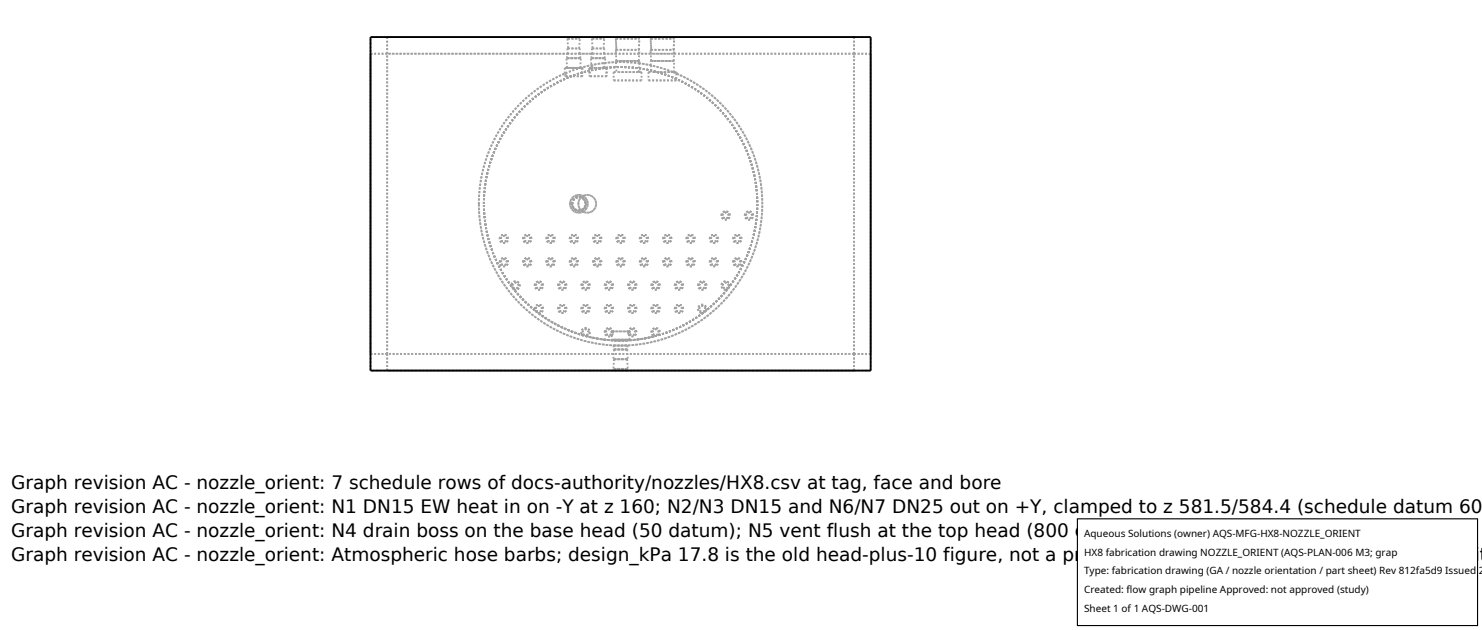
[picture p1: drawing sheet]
<svg xmlns="http://www.w3.org/2000/svg" width="212mm" height="90mm" viewBox="0 0 212 90" stroke-linecap="round" stroke-linejoin="round" font-family="sans-serif">
<g fill="none" stroke="#a0a0a0" stroke-width=".26" stroke-dasharray=".3 .3" stroke-linecap="butt">
<path d="M52.9 7.7v42.8M52.9 7.7h2.4M55.3 7.7h-2.4M55.3 7.7v-2.4M80.7 9.7h2.2M80.7 10.9h.1M80.7 9.7v1.2M80.8 10.9h2.3M80.8 10.5v.4M80.8 10.5l2.1-.8M80.9 8.3h2.1M81 7.7h.1"/>
<path d="M81 8.3v-.6M81 8.3h1.9M81 9.7h1.9M81 9.7l-.1-1.4M81 6.9l.1 .8M81 6.9h.1M81 5.5l.1 1.4M81 5.5h.1M81 5.5h1.8M81 6.9h1.8M81.1 7.7h-25.8M81.1 5.3v.2"/>
<path d="M81.1 5.3h-25.8M81.1 5.5h1.6M81.1 5.3h1.6M81.1 6.9h1.6M82.7 5.3v.2M82.7 5.5h.1M82.7 6.9l.1-1.4M82.7 6.9h.1M82.8 7.7h.1M82.8 7.7v-.8M82.9 8.3h-1.9M82.9 9.7h-1.9"/>
<path d="M82.9 8.3v-.6M82.9 9.7l.1-1.4M82.9 9.7h.2M82.9 9.7l1.7-.4M82.9 7.7h-1.9M83 8.3h-2.1M83.1 9.7h.1M83.1 9.7v1.2M83.1 10.9h.1M83.2 9.7h-2.5M83.2 10.9h-2.5M83.2 9.7v1.2"/>
<path d="M84.2 10.9h.1M84.2 9.7h.1M84.2 9.7v1.2M84.3 10.9h2.3M84.3 9.7v1.2M84.3 9.7h.3M84.4 8.3h2M84.4 7.7h.2M84.5 9.7h.1M84.5 9.7l-.1-1.4M84.5 8.3h1.9M84.5 8.3l-.1-.6"/>
<path d="M84.5 6.9l.1 .8M84.5 6.9h.1M84.5 5.5l.1 1.4M84.5 5.5h.1M84.5 5.5h1.8M84.5 6.9h1.8M84.6 7.7h-1.8M84.6 9.3v.4M84.6 5.3v.2M84.6 5.3h-1.9M84.6 5.5h1.6M84.6 5.3h1.6"/>
<path d="M84.6 6.9h1.6M86.2 9.7l.1-.7M86.2 9.7h.4M86.2 9.7h.2M86.2 5.3v.2M86.2 5.5h.1M86.2 6.9l.1-1.4M86.2 6.9h.1M86.3 7.7h.1M86.3 7.7v-.8M86.3 9l1.7-.1M86.3 9l-1.7 .3"/>
<path d="M86.4 9.7h-1.9M86.4 8.3h-1.9M86.4 9.7v-1.4M86.4 8.3v-.6M86.4 7.7h-2M86.4 8.3h-2M86.6 9.7v1.2M86.6 10.9h.1M86.6 9.7h.1M86.7 10.9h-2.5M86.7 9.7h-2.5M86.7 9.7v1.2"/>
<path d="M87.6 11.5h4M87.6 10.3v1.2M87.6 10.3h.4M87.9 8.7h3.4M87.9 5.5h3.4M87.9 7.1h3.4M88 8.9l-.1-.2M88 7.1v.6M88 5.5v1.6M88 5.5h-.1M88 7.1h-.1M88 8.9v1.4"/>
<path d="M88 7.7h-1.7M88 8.7h3.2M88 5.5h3.2M88 5.3h3.2M88 7.1h3.2M88 8.7l-.1-1.6M88 5.3v.2M88 7.1l-.1-1.6M88 5.3h-1.8M91.2 10.3l.1-1.3M91.2 10.3h.4M91.2 10.3h-3.2"/>
<path d="M91.2 5.3v.2M91.2 5.5h.1M91.2 7.1l.1-1.6M91.2 7.1h.1M91.2 8.7h-3.2M91.2 8.7l.1-1.6M91.3 7.7h-3.3M91.3 7.7v-.6M91.3 9l1.7 .3M91.3 9l-3.3-.1M91.3 9v-.3M91.3 8.7h-3.4"/>
<path d="M91.6 10.3v1.2M91.6 11.5h-4M91.6 10.3h-4M92.6 11.5h4M92.6 10.3v1.2M92.6 10.3h.4M92.9 8.7h3.4M92.9 5.5h3.4M92.9 7.1h3.4M92.9 7.1l.1 .6M92.9 7.1h.1M92.9 5.5l.1 1.6"/>
<path d="M92.9 5.5h.1M93 9.3l-.1-.6M93 7.7h-1.7M93 9.3v1M93 8.7h3.2M93 5.5h3.2M93 5.3h3.2M93 7.1h3.2M93 8.7l-.1-1.6M93 5.3v.2M93 7.1l-.1-1.6M93 5.3h-1.8"/>
<path d="M96.1 10.3l-3.1-1M96.1 10.3h.1M96.1 10.3h.5M96.1 10.3l.5 .2M96.2 5.3v.2M96.2 5.5h.1M96.2 7.1l.1-1.6M96.2 7.1h.1M96.2 10.3h-3.2M96.2 8.7h-3.2M96.2 10.3l.1-1.6M96.2 8.7l.1-1.6"/>
<path d="M96.3 7.7h-3.3M96.3 7.7v-.6M96.3 8.7h-3.4M96.6 10.5l2.4 1.2 2.3 1.7 2.1 1.8 1.7 2.1 1.4 2.3 1.1 2.4 .8 2.7 .4 2.6 .1 2.6-.3 2.8-.7 2.6-1 2.5-1.4 2.4-1.7 2.3-1.8 1.8-2.2 1.7-2.3 1.3-2.7 1.1-2.7 .6-2.6 .3h-2.7l-2.6-.4-2.6-.8-2.6-1.2-2.2-1.4-2.1-1.7-1.9-2.1-1.5-2.2-1.3-2.4-.9-2.6-.5-2.6-.2-2.8M96.6 10.5v1M96.6 11.5h-4M96.6 10.3h-4M96.6 10.3v.2M122 7.7h-25.7M122 7.7h-66.7M122 7.7v-2.4M122 5.3h-25.8"/>
<path d="M122 7.7h2.4M122 5.3h-66.7M124.4 7.7v42.8M124.4 7.7h-2.4M124.4 5.3h-71.5M68.4 29.1l.2-2.9 .6-2.8 1.1-2.9 1.5-2.6 1.8-2.3 2.1-2.1 2.4-1.7 2.7-1.3M68.4 29.1l.1 1.8 .3 2.1 .4 1.9 .7 1.9 .9 1.9 1 1.7 1.2 1.5 1.3 1.5 1.4 1.3 1.7 1.2 1.6 1 1.8 .9 2 .7 1.7 .4 1.9 .3 2.1 .1h1.9l2.1-.3 1.9-.5 1.9-.7 1.9-.9 1.7-1 1.6-1.1 1.4-1.3 1.3-1.5 1.3-1.6 1-1.7 .8-1.8 .7-1.9 .4-1.8 .4-1.9 .1-2.1-.1-1.9-.3-2.1-.5-1.8-.7-2-.8-1.9-1-1.7-1.2-1.5-1.3-1.5-1.4-1.3-1.7-1.2-1.7-1-1.7-.9-2-.7-1.7-.4-1.9-.3-2.1-.1h-2l-2 .3-1.9 .5-2 .7-1.9 .9-1.6 1-1.6 1.1-1.4 1.3-1.3 1.5-1.3 1.6-1 1.7-.9 1.9-.7 2-.4 1.8-.3 2.1-.1 1.8M69.1 29.1l.1-1.9 .3-1.9 .5-2 .7-1.9 .8-1.7 1-1.6 1.2-1.5 1.3-1.4 1.4-1.3 1.5-1.1 1.7-1 1.7-.8 1.8-.6 1.9-.5 1.7-.2 1.9-.1 1.9 .1 1.9 .2 2 .6 1.9 .7 1.7 .8 1.7 1 1.5 1.1 1.4 1.3 1.3 1.5 1.1 1.5 .9 1.7 .8 1.7 .7 1.8 .4 1.8 .3 1.8 .1 1.9-.1 1.9-.3 1.8-.4 1.8-.7 1.8-.8 1.8-.9 1.6-1.1 1.5-1.3 1.5-1.4 1.3-1.5 1.1-1.7 1-1.7 .9-1.9 .7-2 .5-1.9 .2-1.9 .1-1.9-.1-1.7-.2-1.9-.5-1.8-.6-1.7-.8-1.7-1-1.5-1.1-1.4-1.2-1.3-1.4-1.2-1.6-1-1.6-.8-1.7-.7-1.9-.5-2-.3-1.9-.1-1.9M69.1 29.1l.1-2.3 .5-2.3 .7-2.3 .9-2.1 1.2-2 1.4-1.8 1.6-1.6 1.8-1.5 1.8-1.1 2.2-1.1 2.3-.8 2.2-.4 2.3-.2h2.1l2.6 .4 2.1 .6 2.1 .9 2 1 1.8 1.4 1.8 1.5 1.6 1.9 1.3 1.9 1 1.9 .8 2.2 .5 2.1 .3 2.4v2.3l-.2 2.2-.5 2.3-.9 2.4-1 1.9-1.3 2M71.4 37.4l.1-.4 .5-.2 .4 .2 .2 .4-.2 .4-.4 .2-.4-.1-.2-.5M71.4 34.1l.2-.4 .4-.2 .4 .2 .2 .4-.2 .4-.4 .2-.4-.2-.2-.4M71.6 34.1l.1-.3 .3-.1 .3 .1 .1 .3-.1 .3-.3 .1-.3-.1-.1-.3"/>
<path d="M71.6 37.4l.1-.2 .2-.2 .3 .1 .2 .3-.1 .3-.3 .2-.3-.2-.1-.3M74.7 37.4l.2-.4 .4-.2 .4 .2 .2 .4-.2 .4-.4 .2-.4-.1-.2-.5M74.7 34.1l.2-.4 .4-.2 .4 .2 .2 .4-.2 .4-.4 .2-.4-.2-.2-.4M74.9 34.1l.1-.3 .3-.1 .3 .1 .1 .3-.1 .3-.3 .1-.3-.1-.1-.3M74.9 37.4l.1-.2 .3-.2 .3 .1 .1 .3-.1 .3-.3 .2-.3-.1-.1-.4M78 37.4l.2-.4 .4-.2 .5 .2 .1 .4-.1 .4-.5 .2-.4-.1-.2-.5M78 34.1l.2-.4 .4-.2 .5 .2 .1 .4-.1 .4-.5 .2-.4-.2-.2-.4M78.2 34.1l.1-.3 .3-.1 .3 .1 .2 .3-.2 .3-.2 .1-.4-.1-.1-.3M78.2 37.4l.1-.2 .3-.2 .3 .1 .2 .3-.2 .3-.2 .2-.3-.1-.2-.4M81.4 37.4l.1-.4 .5-.2 .4 .2 .2 .4-.2 .4-.4 .2-.4-.1-.2-.5M81.4 34.1l.2-.4 .4-.2 .4 .2 .2 .4-.2 .4-.4 .2-.4-.2-.2-.4M81.4 29.1l.1 .5 .3 .4 .4 .3 .5 .1 .5-.1 .4-.3 .2-.4 .2-.5-.1-.4-.3-.5-.4-.3-.5-.1-.5 .1-.4 .3-.3 .4-.1 .5"/>
<path d="M81.4 29.1l.1-.5 .3-.4 .4-.3 .5-.1 .5 .1 .4 .3 .2 .4 .2 .5-.1 .4-.3 .5-.4 .3-.5 .1-.5-.1-.4-.3-.3-.4-.1-.5M81.6 34.1l.1-.3 .3-.1 .2 .1 .2 .3-.1 .3-.3 .1-.3-.1-.1-.3M81.6 37.4l.1-.2 .2-.2 .3 .1 .2 .3-.1 .3-.3 .2-.3-.2-.1-.3M81.7 29.1v-.4l.3-.3 .3-.3h.4l.7 .2 .2 .4 .1 .4-.1 .4-.2 .3-.3 .2-.4 .1h-.4l-.3-.2-.3-.4v-.4M81.7 29.1l.3-.7 .3-.2 .3-.1 .4 .1 .4 .2 .2 .3 .1 .4-.1 .4-.2 .3-.3 .2-.4 .1-.3-.1-.4-.2-.2-.3-.1-.4M81.7 29.1l.3-.6 .3-.3h.4h.3l.3 .2 .2 .3 .1 .4-.2 .7-.4 .2h-.3h-.4l-.3-.2-.2-.3-.1-.4M82.6 29.1l.1-.5 .3-.4 .4-.3 .5-.1 .5 .1 .4 .3 .2 .4 .1 .5v.4l-.3 .5-.4 .3-.5 .1-.5-.1-.4-.3-.3-.4-.1-.5M82.6 29.1l.1 .5 .3 .4 .4 .3 .5 .1 .5-.1 .4-.3 .2-.4 .1-.5v-.4l-.3-.5-.4-.3-.5-.1-.5 .1-.4 .3-.3 .4-.1 .5M84.7 37.4l.2-.4 .4-.2 .4 .2 .2 .4-.2 .4-.4 .2-.4-.1-.2-.5M84.7 34.1l.2-.4 .4-.2 .4 .2 .2 .4-.2 .4-.4 .2-.4-.2-.2-.4M84.9 34.1l.1-.3 .3-.1 .3 .1 .1 .3-.1 .3-.3 .1-.3-.1-.1-.3M84.9 37.4l.1-.2 .3-.2 .3 .1 .1 .3-.1 .3-.3 .2-.3-.2-.1-.3"/>
<path d="M88 37.4l.2-.4 .4-.2 .4 .2 .2 .4-.1 .4-.5 .2-.4-.1-.2-.5M88 34.1l.2-.4 .4-.2 .5 .2 .1 .4-.1 .4-.5 .2-.4-.2-.2-.4M88.2 34.1l.1-.3 .3-.1 .3 .1 .2 .3-.1 .3-.3 .1-.4-.1-.1-.3M88.2 37.4l.1-.2 .3-.2 .3 .1 .2 .3-.1 .3-.3 .2-.4-.2-.1-.3M91.4 37.4l.1-.4 .5-.2 .4 .2 .2 .4-.2 .4-.4 .2-.4-.1-.2-.5M91.4 34.1l.2-.4 .4-.2 .4 .2 .2 .4-.2 .4-.4 .2-.4-.2-.2-.4M91.6 34.1l.1-.3 .3-.1 .3 .1 .1 .3-.1 .3-.3 .1-.3-.1-.1-.3M91.6 37.4l.1-.2 .2-.2 .4 .1 .1 .3-.1 .3-.3 .2-.3-.1-.1-.4M94.7 37.4l.2-.4 .4-.2 .4 .2 .2 .4-.2 .4-.4 .2-.4-.1-.2-.5M94.7 34.1l.2-.4 .4-.2 .4 .2 .2 .4-.2 .4-.4 .2-.4-.2-.2-.4M94.9 34.1l.1-.3 .3-.1 .3 .1 .1 .3-.1 .3-.3 .1-.3-.1-.1-.3M94.9 37.4l.1-.2 .3-.2 .3 .1 .1 .3-.1 .3-.3 .2-.3-.1-.1-.4"/>
<path d="M98 37.4l.2-.4 .4-.2 .4 .2 .2 .4-.1 .4-.5 .2-.4-.1-.2-.5M98 34.1l.2-.4 .4-.2 .5 .2 .1 .4-.1 .4-.5 .2-.4-.2-.2-.4M98.2 34.1l.1-.3 .3-.1 .3 .1 .2 .3-.1 .3-.3 .1-.4-.1-.1-.3M98.2 37.4l.1-.2 .3-.2 .3 .1 .2 .3-.2 .3-.2 .2-.4-.2-.1-.3M101.4 37.4l.1-.4 .5-.2 .4 .2 .2 .4-.2 .4-.4 .2-.4-.1-.2-.5M101.4 34.1l.2-.4 .4-.2 .4 .2 .2 .4-.2 .4-.4 .2-.4-.2-.2-.4M101.6 34.1l.1-.3 .3-.1 .3 .1 .1 .3-.1 .3-.3 .1-.3-.1-.1-.3M101.6 37.4l.1-.2 .2-.2 .3 .1 .2 .3-.1 .3-.3 .2-.3-.2-.1-.3M103 30.8l.2-.4 .4-.2 .4 .1 .2 .4-.1 .5-.5 .2-.4-.2-.2-.4M103.2 30.8l.1-.3 .3-.1 .3 .1 .2 .3-.1 .2-.3 .2-.3-.1-.2-.3M104.7 37.4l.2-.4 .4-.2 .4 .2 .2 .4-.2 .4-.4 .2-.4-.1-.2-.5M104.7 34.1l.2-.4 .4-.2 .4 .2 .2 .4-.2 .4-.4 .2-.4-.2-.2-.4"/>
<path d="M104.9 34.1l.1-.3 .3-.1 .3 .1 .1 .3-.1 .3-.3 .1-.3-.1-.1-.3M104.9 37.4l.1-.2 .3-.2 .3 .1 .1 .3-.1 .3-.3 .2-.3-.2-.1-.3M106.4 30.8l.1-.4 .4-.2 .5 .1 .2 .5-.2 .4-.4 .2-.4-.2-.2-.4M106.6 30.8l.1-.3 .3-.1 .2 .1 .2 .3-.1 .2-.3 .2-.3-.1-.1-.3M52.9 50.5h2.4M52.9 52.9v-47.6M52.9 50.5v-42.8M55.3 50.5v-42.8M55.3 50.5h-2.4M55.3 52.9v-2.4M73 40.9l.4 .4M73 40.9l-1.6-2.6-1.3-2.9-.7-3.1-.3-3.2"/>
<path d="M73.2 40.8l.1-.3 .4-.1 .2 .1 .2 .3-.2 .3-.3 .1-.3-.1-.1-.3M73.4 41.3l.4 .1 .3-.3 .1-.3-.1-.4-.3-.2h-.4l-.3 .3-.1 .4M76.4 40.8l.1-.4 .5-.2 .4 .1 .2 .5-.2 .4-.4 .2-.5-.2-.1-.4M76.4 44.3l.5 .4M76.4 44.3l-1.7-1.5-1.3-1.5M76.5 44.1l.2-.3 .3-.1 .3 .1 .1 .3-.1 .3-.3 .1-.3-.1-.2-.3M76.5 40.8l.2-.3 .3-.1 .3 .1 .1 .3-.1 .3-.3 .1-.3-.1-.2-.3M76.9 44.7l.3-.1 .3-.3v-.4l-.2-.3-.3-.1-.4 .1-.2 .4v.3M79.7 44.1l.2-.4 .4-.2 .4 .2 .2 .4-.2 .4-.4 .2-.4-.2-.2-.4M79.7 40.8l.2-.5 .4-.1 .4 .2 .2 .4-.2 .4-.4 .2-.4-.2-.2-.4M79.9 40.8l.1-.3 .3-.1 .3 .1 .1 .3-.1 .3-.3 .1-.3-.1-.1-.3M79.9 44.1l.1-.3 .3-.1 .3 .1 .1 .3-.1 .3-.3 .1-.3-.1-.1-.3"/>
<path d="M83 44.1l.2-.4 .4-.2 .5 .2 .1 .4-.2 .4-.4 .2-.4-.2-.2-.4M83 40.8l.2-.5 .4-.1 .5 .2 .1 .4-.1 .4-.5 .2-.4-.2-.2-.4M83.2 47.9l.6 .1M83.2 47.9l-1.6-.6-1.8-.8-1.5-.8-1.4-1M83.2 47.4l.1-.2 .3-.2 .3 .1 .2 .3-.1 .3-.3 .2-.4-.2-.1-.3M83.2 40.8l.1-.3 .3-.1 .3 .1 .2 .3-.2 .3-.3 .1-.3-.1-.1-.3M83.2 44.1l.1-.3 .3-.1 .3 .1 .2 .3-.2 .3-.3 .1-.3-.1-.1-.3M83.8 48l.3-.2 .1-.3-.1-.4-.3-.2h-.4l-.3 .2-.1 .4 .2 .4M86.4 47.4l.1-.4 .4-.2 .5 .2 .2 .4-.2 .4-.4 .2-.4-.1-.2-.5M86.4 44.1l.2-.4 .4-.2 .4 .2 .2 .4-.2 .4-.5 .2-.4-.2-.1-.4M86.4 40.8l.2-.5 .4-.1 .4 .2 .2 .4-.2 .4-.4 .2-.4-.2-.2-.4M86.6 47.4l.1-.2 .3-.2 .3 .1 .1 .3-.1 .3-.3 .2-.3-.1-.1-.4"/>
<path d="M86.6 40.8l.1-.3 .2-.1 .4 .1 .1 .3-.1 .3-.3 .1-.3-.1-.1-.3M86.6 44.1l.1-.3 .2-.1 .4 .1 .1 .3-.1 .3-.3 .1-.3-.1-.1-.3M87.4 48.5h2.5M87.4 47.9v.6M87.4 47.3v.3M87.4 47.6v-.3M87.6 47.3l-.1 .3-.1 .3M87.6 47.3h2.1M87.6 49.9h2.1M87.6 51.3h2.1M87.6 52.7h2.1M87.6 49.3h2"/>
<path d="M87.6 49.3v.6M87.7 48.6h1.9M87.7 49.9h1.9M87.7 49.9l-.1 1.4M87.7 51.3h1.9M87.7 51.3l-.1 1.4M87.7 52.7h1.9M87.7 52.7v.2M87.7 52.9h1.9M87.7 48.5v.1M87.7 48.5h1.9M89.6 49.9h-1.9"/>
<path d="M89.6 51.3h-1.9M89.6 52.7h-1.9M89.6 52.9h-1.9M89.6 48.5h-1.9M89.6 49.9l.1 1.4M89.6 51.3l.1 1.4M89.6 52.9v-.2M89.6 48.5v.1M89.6 48.6h-1.9M89.6 49.3h-2M89.6 49.3l.1 .6M89.7 49.9h-2.1"/>
<path d="M89.7 51.3h-2.1M89.7 52.7h-2.1M89.7 47.4v-.1M89.7 47.4l.2 .5M89.7 47.4l.2-.4 .4-.2 .4 .2 .2 .4-.2 .4-.4 .2-.4-.1-.2-.5M89.7 44.1l.2-.4 .4-.2 .4 .2 .2 .4-.2 .4-.4 .2-.4-.2-.2-.4M89.7 40.8l.2-.4 .4-.2 .4 .1 .2 .5-.2 .4-.4 .2-.4-.2-.2-.4M89.7 47.3h-2.1M89.9 47.4l.1-.3 .3-.1 .3 .1 .1 .3-.1 .3-.3 .2-.3-.2-.1-.3M89.9 47.4v.2M89.9 47.4v-.1M89.9 40.8l.1-.3 .3-.1 .3 .1 .1 .3-.1 .3-.3 .1-.3-.1-.1-.3"/>
<path d="M89.9 44.1l.1-.3 .3-.1 .3 .1 .1 .3-.1 .3-.3 .1-.3-.1-.1-.3M89.9 48.5h-2.5M89.9 47.9l-.2-.5M89.9 47.6v-.2M89.9 48.5v-.6M89.9 47.6v-.3M93 44.1l.2-.4 .4-.2 .4 .2 .2 .4-.1 .4-.4 .2-.5-.2-.2-.4M93 40.8l.2-.4 .4-.2 .4 .1 .2 .5-.1 .4-.5 .2-.4-.2-.2-.4M93.2 47.4l.1-.2 .3-.2 .3 .2 .2 .2-.2 .3-.2 .2-.4-.2-.1-.3M93.2 40.8l.1-.3 .4-.1 .2 .1 .2 .3-.2 .3-.3 .1-.3-.1-.1-.3M93.2 44.1l.1-.3 .4-.1 .2 .1 .2 .3-.2 .3-.3 .1-.3-.1-.1-.3M93.5 48l.6-.1"/>
<path d="M93.5 48l-2.4 .5-2.5 .1-2.4-.1-2.4-.5M94.1 47.9l.1-.4v-.4l-.3-.2h-.4l-.3 .2-.2 .4 .2 .3 .3 .2M96.4 44.1l.2-.4 .4-.2 .4 .2 .2 .4-.2 .4-.5 .2-.4-.2-.1-.4M96.4 40.8l.2-.5 .4-.1 .4 .2 .2 .4-.2 .4-.4 .2-.4-.2-.2-.4M96.6 40.8l.1-.3 .3-.1 .3 .1 .1 .3-.1 .3-.3 .1-.3-.1-.1-.3M96.6 44.1l.1-.3 .3-.1 .3 .1 .1 .3-.1 .3-.3 .1-.3-.1-.1-.3M99.7 40.8l.2-.5 .4-.1 .4 .2 .2 .4-.2 .4-.4 .2-.4-.2-.2-.4M99.9 44.1l.1-.3 .3-.1 .3 .1 .1 .3-.1 .3-.3 .1-.3-.1-.1-.3M99.9 40.8l.1-.3 .3-.1 .3 .1 .1 .3-.1 .3-.3 .1-.3-.1-.1-.3M100.4 44.7l.5-.4M100.4 44.7l-1.4 1-1.6 .8-1.7 .8-1.6 .6M100.9 44.3v-.3l-.2-.4-.4-.1-.4 .1-.2 .3 .1 .4 .2 .3 .4 .1"/>
<path d="M103.2 40.8l.2-.3 .2-.1 .3 .1 .2 .3-.2 .3-.3 .1-.3-.1-.1-.3M103.9 41.3l.3-.4M103.9 41.3l-1.4 1.5-1.6 1.5M104.2 40.9v-.4l-.3-.3h-.4l-.3 .2-.2 .4 .2 .3 .3 .3 .4-.1M122 50.5v-42.8M122 52.9v-2.4M122 50.5h-66.7M122 52.9h-66.7M122 50.5h2.4M124.4 52.9v-47.6M124.4 50.5v-42.8M124.4 50.5h-2.4"/>
<path d="M124.4 52.9h-71.5"/>
</g>
<path d="M52.9 5.3h71.5v47.6h-71.5z" fill="none" stroke="#000" stroke-width=".26"/>
<path d="M153.9 74.1h57.1v15.2h-57.1z" fill="#fff" stroke="#000" stroke-width=".16"/>
<g font-size="2.6">
<text x="1.6" y="69.8">Graph revision AC - nozzle_orient: 7 schedule rows of docs-authority/nozzles/HX8.csv at tag, face and bore</text>
<text x="1.6" y="73.3">Graph revision AC - nozzle_orient: N1 DN15 EW heat in on -Y at z 160; N2/N3 DN15 and N6/N7 DN25 out on +Y, clamped to z 581.5/584.4 (schedule datum 60</text>
<text x="1.6" y="76.7">Graph revision AC - nozzle_orient: N4 drain boss on the base head (50 datum); N5 vent flush at the top head (800 datum predates the 600 box - hold, W12)</text>
<text x="1.6" y="80.2">Graph revision AC - nozzle_orient: Atmospheric hose barbs; design_kPa 17.8 is the old head-plus-10 figure, not a pressure rating (duty section 4); per-tag posit</text>
</g>
<g font-size="1.4">
<text x="154.8" y="76.6">Aqueous Solutions (owner) AQS-MFG-HX8-NOZZLE_ORIENT</text>
<text x="154.8" y="79.3">HX8 fabrication drawing NOZZLE_ORIENT (AQS-PLAN-006 M3; grap</text>
<text x="154.8" y="82">Type: fabrication drawing (GA / nozzle orientation / part sheet) Rev 812fa5d9 Issued 2</text>
<text x="154.8" y="84.7">Created: flow graph pipeline Approved: not approved (study)</text>
<text x="154.8" y="87.4">Sheet 1 of 1 AQS-DWG-001</text>
</g>
</svg>
